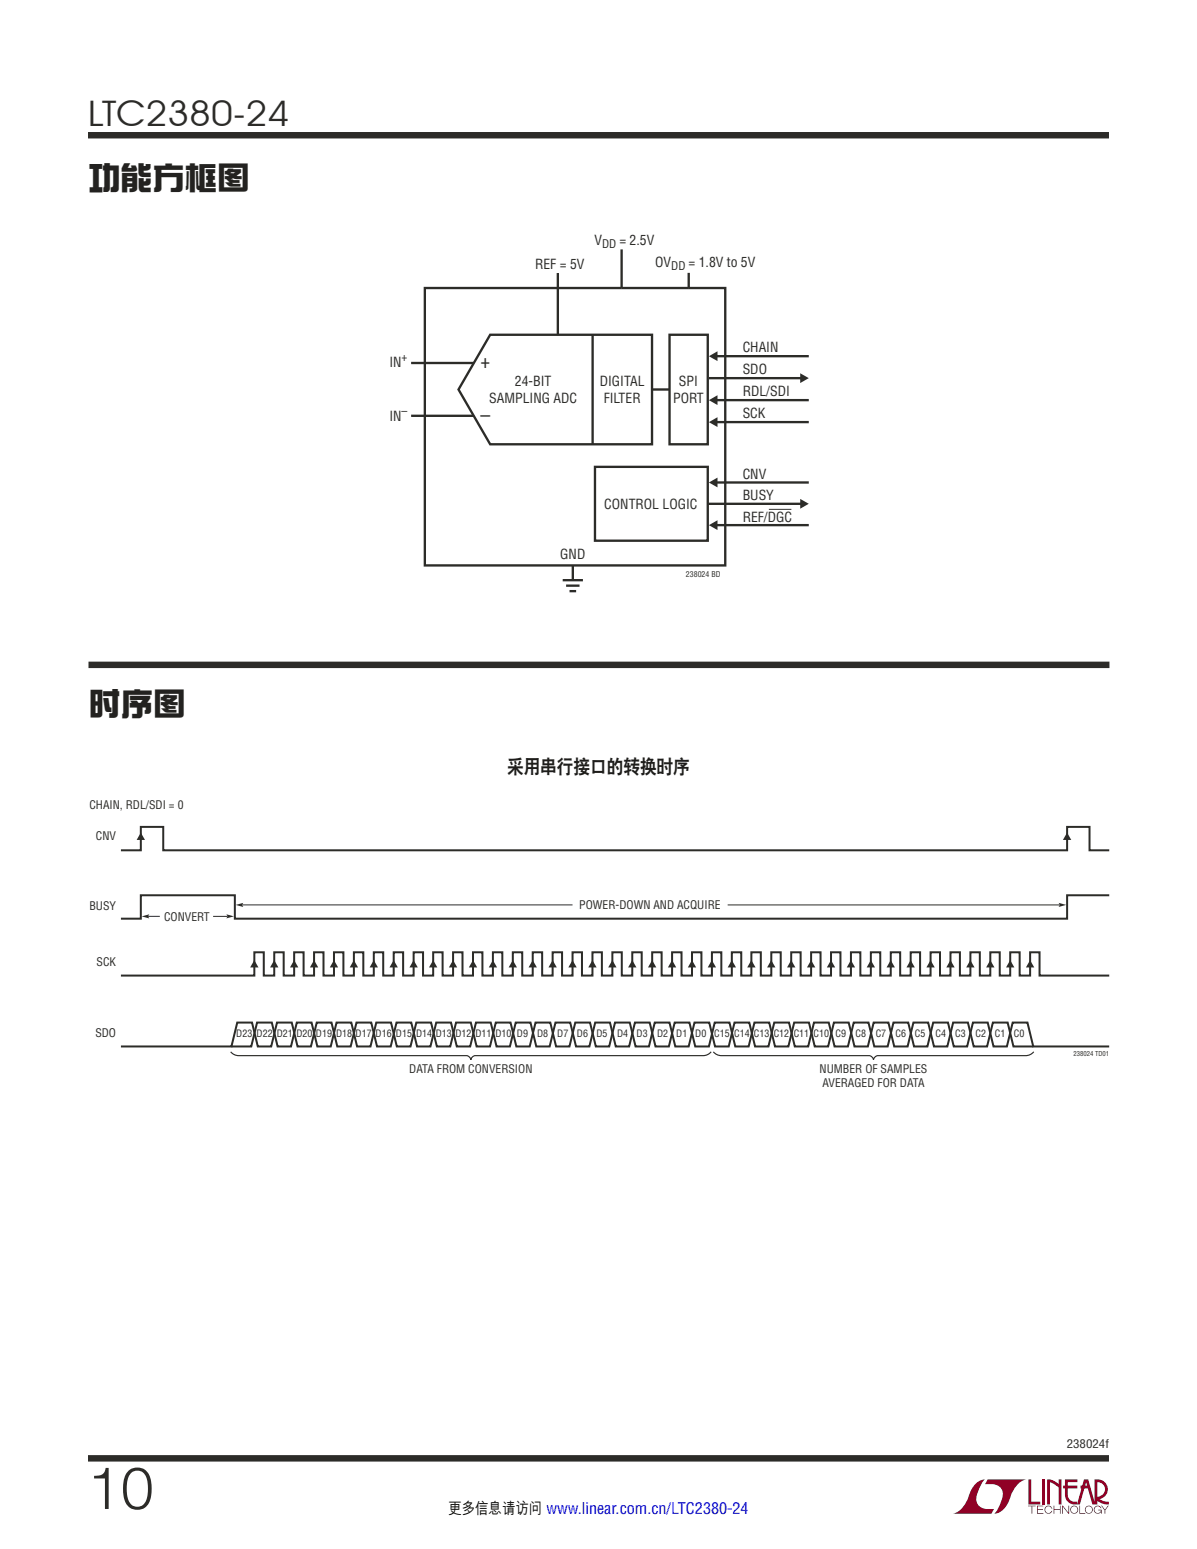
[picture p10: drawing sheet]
<svg xmlns="http://www.w3.org/2000/svg" width="216mm" height="279mm" viewBox="0 0 216 279" stroke-linecap="round" stroke-linejoin="round" font-family="sans-serif">
<g fill="#900126">
<path d="M185.5 266.8h.5v4.1h1.6v.5h-2.1z"/>
<path d="M176.2 267.4a2.28 2.28 0 0 1 1.5-.5 5.1 5.1 0 0 0-1.5 4 2.58 2.58 0 0 0 3.1 1.3l-.5 .8h-6.9a4.9 4.9 0 0 0 3-3.8l.4-.7z"/>
<path d="M178.1 266.9h7a4.9 4.9 0 0 0-3.1 3.7 3.2 3.2 0 0 1-2.7 2.4 5.1 5.1 0 0 0 1.5-4.1 2.58 2.58 0 0 0-3.1-1.2z"/>
<path d="M188 266.8h.5v4.6h-.5z"/>
<path d="M188.9 266.8l1 .2 1.1 .7v-.9h.5v4.6h-.5v-3.1l-.9-.6-.7-.3v4h-.5z"/>
<path d="M185.5 271.6h1.3v.1h-.6v1.3h-.1v-1.3h-.6z"/>
<path d="M187 271.6h1.2v.1h-1v.5h.9v.2h-.9v.5h1v.1h-1.2z"/>
<path d="M190 271.6h.2v.6h1v-.6h.1v1.4h-.1v-.6h-1v.6h-.2z"/>
<path d="M191.6 271.6h.1l1 1.2v-1.2h.1v1.4h-.1l-1-1.2v1.2h-.1z"/>
<path d="M194.7 271.6h.1v1.3h.9v.1h-1z"/>
<path d="M198.6 271.6h.2l.5 .7 .5-.7h.2l-.6 .8v.6h-.2v-.6z"/>
<path d="M192.1 266.8h2.2v.5h-1.7v.7h1.7v.5h-1.7v1.1a1.32 1.32 0 0 0 1.7 1.3v.5l1.2-4.6h.8l1.1 4.1v-4.1a1.84 1.84 0 0 1 2.4 1.4 1.84 1.84 0 0 1-1.5 2.2l.8 .4 .9 .1v.5h-.4a3.4 3.4 0 0 1-1.8-.8v-.6a1.34 1.34 0 0 0 1.5-1.2 1.34 1.34 0 0 0-1.4-1.5v4.1h-.9l-.8-2.9h-1.3v-.5h1.2l-.2-.7-1.1 4.1a2.25 2.25 0 0 1-2.5-.9l-.2-.9v-1.1h-.4v-.5h.4z"/>
<path d="M193.2 271.8a.72 .72 0 0 1 1.2 .1 .72 .72 0 0 1-.4 1.1 .72 .72 0 0 1-1-.7h.2a.59 .59 0 0 0 .8 .5 .59 .59 0 0 0 .2-.9 .59 .59 0 0 0-1 .2v.2h-.2z"/>
<path d="M195.9 271.8a.72 .72 0 0 1 1.1 .1 .72 .72 0 0 1-.4 1.1 .72 .72 0 0 1-.9-.7h.1a.59 .59 0 0 0 .8 .5 .59 .59 0 0 0 .2-.9 .59 .59 0 0 0-.9 .2l-.1 .2h-.1z"/>
<path d="M197.5 271.8a.72 .72 0 0 1 1.2 .2h-.2a.59 .59 0 0 0-.9-.1 .59 .59 0 0 0 .1 .9 .59 .59 0 0 0 .9-.4h-.5v-.1h.6v.7h-.1v-.3a.73 .73 0 0 1-1.1 .2 .73 .73 0 0 1 0-1.1z"/>
<path d="M188.6 271.8a.71 .71 0 0 1 1.2 .3h-.1a.59 .59 0 0 0-.9-.3 .59 .59 0 0 0-.1 1 .59 .59 0 0 0 1-.3h.1a.73 .73 0 0 1-1.1 .4 .73 .73 0 0 1-.1-1.1z"/>
</g>
<path d="M15.9 24.4h184.1M16 119.9h184.1M15.9 263h184.1" fill="none" stroke="#2c2b28" stroke-width="1.2" stroke-linecap="butt"/>
<path d="M25.4 150.2l.8 1.3h-1.6z" fill="#2c2c28"/>
<path d="M43.7 163.2h59.6" fill="none" stroke="#2c2c28" stroke-width=".18"/>
<path d="M42.5 163.2l1.4-.3-.2 .3 .2 .4z" fill="#2c2c28"/>
<path d="M26.7 165.3h2.1" fill="none" stroke="#2c2c28" stroke-width=".18"/>
<path d="M25.6 165.3l1.3-.4-.2 .4 .2 .4z" fill="#2c2c28"/>
<path d="M38.4 165.3h2.6" fill="none" stroke="#2c2c28" stroke-width=".18"/>
<path d="M40.8 164.9l1.4 .4-1.4 .4 .2-.4z" fill="#2c2c28"/>
<path d="M21.8 153.4h3.6v-4.2h4v4.2h163.1v-4.2h4v4.2h3.6" fill="none" stroke="#2c2c28" stroke-width=".36"/>
<g fill="#2c2c28">
<path d="M132 173.2l.8 1.3h-1.6z"/>
<path d="M135.5 173.2l.8 1.3h-1.5z"/>
<path d="M139.1 173.2l.8 1.3h-1.5z"/>
<path d="M142.7 173.2l.8 1.3h-1.5z"/>
<path d="M146.3 173.2l.8 1.3h-1.5z"/>
<path d="M149.9 173.2l.7 1.3h-1.5z"/>
<path d="M153.5 173.2l.7 1.3h-1.5z"/>
<path d="M157.1 173.2l.7 1.3h-1.5z"/>
<path d="M160.7 173.2l.7 1.3h-1.5z"/>
<path d="M164.2 173.2l.8 1.3h-1.5z"/>
<path d="M167.8 173.2l.8 1.3h-1.5z"/>
<path d="M171.4 173.2l.8 1.3h-1.5z"/>
<path d="M175 173.2l.8 1.3h-1.5z"/>
<path d="M178.6 173.2l.8 1.3h-1.5z"/>
<path d="M182.2 173.2l.8 1.3h-1.5z"/>
<path d="M185.8 173.2l.7 1.3h-1.5z"/>
</g>
<path d="M200.1 161.5h-7.6v4.2h-150.1v-4.2h-17v4.2h-3.6" fill="none" stroke="#2c2c28" stroke-width=".36"/>
<path d="M131.2 163.2h60" fill="none" stroke="#2c2c28" stroke-width=".18"/>
<g fill="#2c2c28">
<path d="M190.9 162.9l1.4 .3-1.4 .4 .3-.4z"/>
<path d="M192.5 150.2l.7 1.3h-1.5z"/>
<path d="M74.6 173.2l.8 1.3h-1.5z"/>
<path d="M78.1 173.2l.8 1.3h-1.5z"/>
<path d="M81.7 173.2l.8 1.3h-1.5z"/>
<path d="M85.3 173.2l.8 1.3h-1.5z"/>
<path d="M88.9 173.2l.8 1.3h-1.5z"/>
<path d="M92.5 173.2l.7 1.3h-1.5z"/>
<path d="M96.1 173.2l.7 1.3h-1.5z"/>
<path d="M99.7 173.2l.7 1.3h-1.5z"/>
<path d="M103.3 173.2l.7 1.3h-1.5z"/>
<path d="M106.9 173.2l.7 1.3h-1.5z"/>
<path d="M110.4 173.2l.8 1.3h-1.5z"/>
<path d="M114 173.2l.8 1.3h-1.5z"/>
<path d="M117.6 173.2l.8 1.3h-1.5z"/>
<path d="M121.2 173.2l.8 1.3h-1.5z"/>
<path d="M124.8 173.2l.8 1.3h-1.5z"/>
<path d="M128.4 173.2l.8 1.3h-1.6z"/>
</g>
<path d="M21.8 176h24.1v-4.2h1.7v4.2h1.9v-4.2h1.7v4.2h1.9v-4.2h1.7v4.2h1.8v-4.2h1.7v4.2h1.9v-4.2h1.7v4.2h1.9v-4.2h1.7v4.2h1.9v-4.2h1.7v4.2h1.9v-4.2h1.7v4.2h1.9v-4.2h1.7v4.2h1.8v-4.2h1.7v4.2h1.9v-4.2h1.7v4.2h1.9v-4.2h1.7v4.2h1.9v-4.2h1.7v4.2h1.9v-4.2h1.7v4.2h1.9v-4.2h1.7v4.2h1.9v-4.2h1.7v4.2h1.9v-4.2h1.7v4.2h1.9v-4.2h1.7v4.2h1.9v-4.2h1.7v4.2h1.8v-4.2h1.7v4.2h1.9v-4.2h1.7v4.2h1.9v-4.2h1.7v4.2h1.9v-4.2h1.7v4.2h1.9v-4.2h1.7v4.2h1.9v-4.2h1.7v4.2h1.8v-4.2h1.7v4.2h1.9v-4.2h1.7v4.2h1.9v-4.2h1.7v4.2h1.9v-4.2h1.7v4.2h1.9v-4.2h1.7v4.2h1.9v-4.2h1.7v4.2h1.9v-4.2h1.7v4.2h1.9v-4.2h1.7v4.2h1.9v-4.2h1.7v4.2h1.8v-4.2h1.7v4.2h1.9v-4.2h1.7v4.2h1.9v-4.2h1.7v4.2h1.9v-4.2h1.7v4.2h1.9v-4.2h1.7v4.2h1.9v-4.2h1.7v4.2h12.6" fill="none" stroke="#2c2c28" stroke-width=".36"/>
<g fill="#2c2c28">
<path d="M45.9 173.2l.7 1.3h-1.5z"/>
<path d="M49.5 173.2l.7 1.3h-1.5z"/>
<path d="M53.1 173.2l.7 1.3h-1.5z"/>
<path d="M56.6 173.2l.8 1.3h-1.5z"/>
<path d="M60.2 173.2l.8 1.3h-1.5z"/>
<path d="M63.8 173.2l.8 1.3h-1.5z"/>
<path d="M67.4 173.2l.8 1.3h-1.5z"/>
<path d="M71 173.2l.8 1.3h-1.5z"/>
</g>
<path d="M21.8 188.8h19.9l1.1-4.4h2.7l1 4.4h2.4l1.1-4.4h2.6l1.1 4.4h2.4l1-4.4h2.7l1 4.4h2.4l1.1-4.4h2.7l1 4.4h2.5l1-4.4h2.7l1 4.4h2.4l1.1-4.4h2.6l1.1 4.4h2.4l1.1-4.4h2.6l1.1 4.4h2.4l1-4.4h2.7l1 4.4h2.4l1.1-4.4h2.6l1.1 4.4h2.4l1.1-4.4h2.6l1.1 4.4h2.4l1-4.4h2.7l1 4.4h2.4l1.1-4.4h2.7l1 4.4h2.5l1-4.4h2.7l1 4.4h2.4l1.1-4.4h2.6l1.1 4.4h2.4l1-4.4h2.7l1.1 4.4h2.4l1-4.4h2.7l1 4.4h2.4l1.1-4.4h2.6l1.1 4.4h2.4l1-4.4h2.7l1.1 4.4h2.4l1-4.4h2.7l1 4.4h2.4l1.1-4.4h2.6l1.1 4.4h3.6M41.7 188.8h3.6l1.1-4.4h2.6l1.1 4.4h2.4l1-4.4h2.7l1 4.4h2.5l1-4.4h2.7l1 4.4h2.4l1.1-4.4h2.6l1.1 4.4h2.4l1.1-4.4h2.7l1 4.4h2.4l1.1-4.4h2.6l1.1 4.4h2.4l1-4.4h2.7l1 4.4h2.4l1.1-4.4h2.7l1 4.4h2.4l1.1-4.4h2.6l1.1 4.4h2.4l1-4.4h2.7l1 4.4h2.4l1.1-4.4h2.7l1 4.4h2.4l1.1-4.4h2.6l1.1 4.4h2.4l1.1-4.4h2.6l1.1 4.4h2.4l1-4.4h2.7l1.1 4.4h2.4l1-4.4h2.7l1 4.4h2.4l1.1-4.4h2.6l1.1 4.4h2.4l1.1-4.4h2.6l1.1 4.4h2.4l1-4.4h2.7l1 4.4h2.4l1.1-4.4h2.7l1 4.4h2.4l1.1-4.4h2.6l1.1 4.4h13.7" fill="none" stroke="#2c2c28" stroke-width=".36"/>
<path d="M128.3 189.7a1.88 1.88 0 0 1-1.5 .7h-41.1a.91 .91 0 0 0-.8 .8 .9 .9 0 0 0-.7-.8h-41.1a1.87 1.87 0 0 1-1.5-.7M186.5 189.7a1.88 1.88 0 0 1-1.5 .7h-26.7a.91 .91 0 0 0-.7 .8 .91 .91 0 0 0-.8-.8h-26.7a1.87 1.87 0 0 1-1.4-.7" fill="none" stroke="#2c2c28" stroke-width=".21"/>
<path d="M76.6 52h54.2v50h-54.2z" fill="none" stroke="#2c2c28" stroke-width=".42"/>
<path d="M107.3 84.2h20.4v13.3h-20.4z" fill="#fff" stroke="#2c2c28" stroke-width=".42"/>
<path d="M128.6 64.2h17.3z" fill="#fff"/>
<path d="M128.6 64.2h17.3" fill="none" stroke="#2c2c28" stroke-width=".42"/>
<path d="M127.9 64.3l1.5-.9v1.7z" fill="#2c2c28"/>
<path d="M128.6 72.2h17.3z" fill="#fff"/>
<path d="M128.6 72.2h17.3" fill="none" stroke="#2c2c28" stroke-width=".42"/>
<path d="M127.9 72.2l1.5-.9v1.8z" fill="#2c2c28"/>
<path d="M128.6 76.1h17.3z" fill="#fff"/>
<path d="M128.6 76.1h17.3" fill="none" stroke="#2c2c28" stroke-width=".42"/>
<path d="M127.9 76.1l1.5-.8v1.7z" fill="#2c2c28"/>
<path d="M127.9 68.2h17.2z" fill="#fff"/>
<path d="M127.9 68.2h17.2" fill="none" stroke="#2c2c28" stroke-width=".42"/>
<path d="M144.3 67.3l1.6 .9-1.6 .9z" fill="#2c2c28"/>
<path d="M128.6 87h17.3z" fill="#fff"/>
<path d="M128.6 87h17.3" fill="none" stroke="#2c2c28" stroke-width=".42"/>
<path d="M127.9 87l1.5-.9v1.8z" fill="#2c2c28"/>
<path d="M127.7 90.9h17.4z" fill="#fff"/>
<path d="M127.7 90.9h17.4" fill="none" stroke="#2c2c28" stroke-width=".42"/>
<path d="M144.3 90l1.6 .9-1.6 .9z" fill="#2c2c28"/>
<path d="M100.6 49.2v11.2M74.2 65.5h14.5M74.2 75h14.5M117.5 70.3h5.9" fill="none" stroke="#2c2c28" stroke-width=".42"/>
<path d="M88.4 60.4h29.2v19.7h-29.2l-5.7-9.8z" fill="#fff"/>
<path d="M88.4 60.4h29.2v19.7h-29.2l-5.7-9.8z" fill="none" stroke="#2c2c28" stroke-width=".42"/>
<path d="M120.8 60.4h6.9v19.7h-6.9z" fill="#fff" stroke="#2c2c28" stroke-width=".42"/>
<path d="M112.1 45v7z" fill="#fff"/>
<path d="M112.1 45v7" fill="none" stroke="#2c2c28" stroke-width=".42"/>
<path d="M124.2 49.2v2.8z" fill="#fff"/>
<path d="M124.2 49.2v2.8" fill="none" stroke="#2c2c28" stroke-width=".42"/>
<path d="M128.6 94.7h17.3z" fill="#fff"/>
<path d="M128.6 94.7h17.3" fill="none" stroke="#2c2c28" stroke-width=".42"/>
<path d="M127.9 94.7l1.5-.9v1.8z" fill="#2c2c28"/>
<path d="M106.9 60.4v19.7M101.5 104.7h3.6M102.1 105.6h2.4M102.7 106.6h1.2M103.3 102v4.6" fill="none" stroke="#2c2c28" stroke-width=".42"/>
<path d="M103.3 104.7v2.2" fill="none" stroke="#fff" stroke-width=".97" stroke-linecap="butt"/>
<path d="M138.7 91.9h4" fill="none" stroke="#30302c" stroke-width=".18"/>
<text font-size="10.6" fill="#2c2b28" x="15.9" y="272.2">10</text>
<text font-size="6.3" fill="#2c2b28" x="15.9" y="22.8">LTC2380-24</text>
<g font-size="5.8" fill="#232220">
<text x="15.9" y="34.2">功能方框圖</text>
<text x="16" y="129.2">時序圖</text>
</g>
<g font-size="3.5" fill="#2c2c28">
<text x="86.7" y="66.4">+</text>
<text x="86.7" y="76.1">–</text>
</g>
<text font-size="3.5" fill="#1e1d1a" x="91.5" y="139.6">採用串行接口的轉換時序</text>
<text font-size="2.8" x="80.9" y="273.1">更多信息請訪問 www.linear.com.cn/LTC2380-24</text>
<g font-size="2.5" fill="#2c2c28">
<text x="107.2" y="44.2">V</text>
<text x="111.7" y="44.2">= 2.5V</text>
<text x="96.5" y="48.5">REF = 5V</text>
<text x="118.2" y="48.2">OV</text>
<text x="124.2" y="48.2">= 1.8V to 5V</text>
<text x="134" y="63.5">CHAIN</text>
<text x="70.2" y="66.2">IN</text>
<text x="92.9" y="69.7">24-BIT</text>
<text x="108.2" y="69.7">DIGITAL</text>
<text x="122.5" y="69.7">SPI</text>
<text x="134" y="67.5">SDO</text>
<text x="134" y="71.5">RDL/SDI</text>
<text x="70.2" y="75.8">IN</text>
<text x="88.2" y="72.6">SAMPLING ADC</text>
<text x="108.9" y="72.6">FILTER</text>
<text x="121.4" y="72.6">PORT</text>
<text x="134" y="75.4">SCK</text>
<text x="134" y="86.4">CNV</text>
<text x="109" y="91.8">CONTROL LOGIC</text>
<text x="134" y="90.2">BUSY</text>
<text x="134" y="94.1">REF/DGC</text>
<text x="101.1" y="100.8">GND</text>
</g>
<g font-size="2.1" fill="#2c2c28">
<text x="108.6" y="44.7">DD</text>
<text x="121.1" y="48.8">DD</text>
<text x="72.4" y="65.2">+</text>
<text x="72.4" y="74.8">–</text>
<text x="16.1" y="145.8">CHAIN, RDL/SDI = 0</text>
<text x="17.3" y="151.5">CNV</text>
<text x="16.1" y="164.1">BUSY</text>
<text x="29.6" y="166.2">CONVERT</text>
<text x="104.5" y="164">POWER-DOWN AND ACQUIRE</text>
<text x="17.4" y="174.2">SCK</text>
<text x="17.2" y="187.1">SDO</text>
<text x="73.8" y="193.6">DATA FROM CONVERSION</text>
<text x="147.8" y="193.6">NUMBER OF SAMPLES</text>
<text x="148.3" y="196.1">AVERAGED FOR DATA</text>
</g>
<text font-size="2.1" fill="#2c2b28" x="192.4" y="261.2">238024f</text>
<g font-size="1.8" fill="#2c2c28">
<text x="42.6" y="187">D23 D22 D21 D20 D19 D18 D17 D16 D15 D14 D13 D12 D11 D10 D9</text>
<text x="96.9" y="187">D8</text>
<text x="100.5" y="187">D7</text>
<text x="104.1" y="187">D6</text>
<text x="107.6" y="187">D5</text>
<text x="111.3" y="187">D4</text>
<text x="114.8" y="187">D3</text>
<text x="118.5" y="187">D2</text>
<text x="122" y="187">D1</text>
<text x="125.4" y="187">D0</text>
<text x="128.8" y="187">C15 C14 C13 C12 C11 C10 C9</text>
<text x="154.3" y="187">C8</text>
<text x="158" y="187">C7</text>
<text x="161.5" y="187">C6</text>
<text x="165" y="187">C5</text>
<text x="168.7" y="187">C4</text>
<text x="172.3" y="187">C3</text>
<text x="176" y="187">C2</text>
<text x="179.4" y="187">C1</text>
<text x="182.9" y="187">C0</text>
</g>
<text font-size="1.4" fill="#2c2c28" x="123.7" y="104">238024 BD</text>
<text font-size="1.2" fill="#2c2c28" x="193.6" y="190.4">238024 TD01</text>
</svg>
